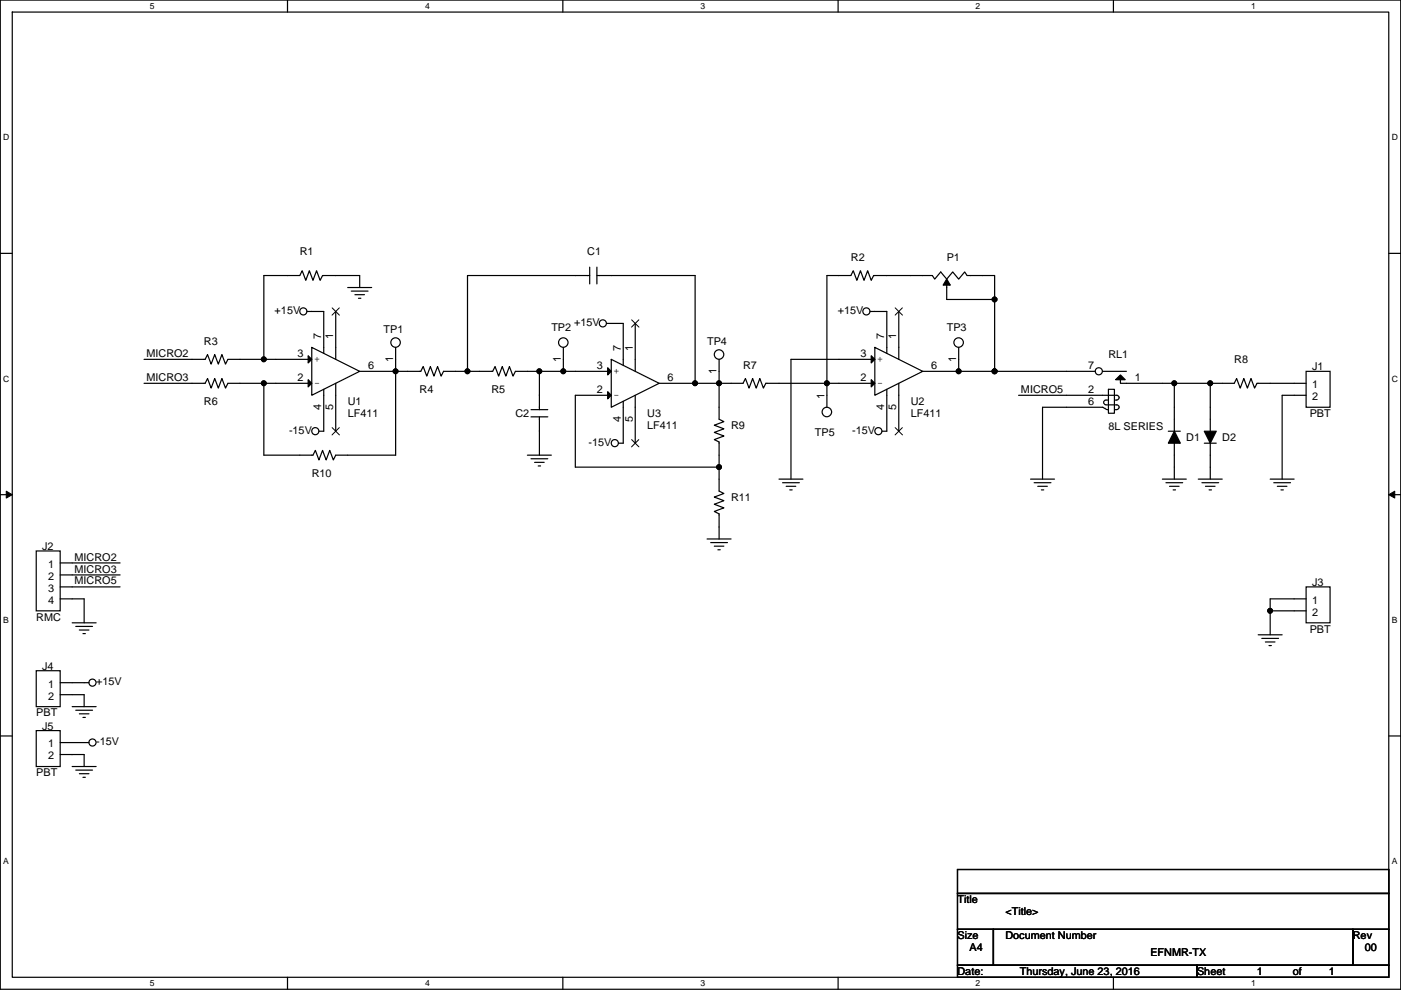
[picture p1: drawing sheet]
<svg xmlns="http://www.w3.org/2000/svg" width="297mm" height="210mm" viewBox="0 0 297 210" stroke-linecap="round" stroke-linejoin="round" font-family="sans-serif">
<path d="M.1 0h296.9v209.8h-296.9zM2.6 2.6h291.8v204.7h-291.8z" fill="none" stroke="#000" stroke-width=".25"/>
<g fill="#fff">
<path d="M31.8 .3h1v2h-1z"/>
<path d="M31.8 207.5h1v2.1h-1z"/>
</g>
<path d="M61 0v2.6M61 207.3v2.5" fill="none" stroke="#000" stroke-width=".25"/>
<g fill="#fff">
<path d="M90.1 .3h1v2h-1z"/>
<path d="M90.1 207.5h1v2.1h-1z"/>
</g>
<path d="M119.3 0v2.6M119.3 207.3v2.5" fill="none" stroke="#000" stroke-width=".25"/>
<g fill="#fff">
<path d="M148.5 .3h1v2h-1z"/>
<path d="M148.5 207.5h1v2.1h-1z"/>
</g>
<path d="M177.7 0v2.6M177.7 207.3v2.5" fill="none" stroke="#000" stroke-width=".25"/>
<g fill="#fff">
<path d="M206.9 .3h1v2h-1z"/>
<path d="M206.9 207.5h1v2.1h-1z"/>
</g>
<path d="M236.1 0v2.6M236.1 207.3v2.5" fill="none" stroke="#000" stroke-width=".25"/>
<g fill="#fff">
<path d="M265.2 .3h1v2h-1z"/>
<path d="M265.2 207.5h1v2.1h-1z"/>
<path d="M.7 28.2h1.3v2h-1.3z"/>
<path d="M295.1 28.2h1.3v2h-1.3z"/>
<path d="M.7 79.3h1.3v2.1h-1.3z"/>
<path d="M295.1 79.3h1.3v2.1h-1.3z"/>
</g>
<path d="M.1 53.7h2.5M294.4 53.7h2.6" fill="none" stroke="#000" stroke-width=".25"/>
<g fill="#fff">
<path d="M.7 130.5h1.2v2h-1.2z"/>
<path d="M295.1 130.5h1.2v2h-1.2z"/>
</g>
<path d="M.1 104.9h2.5M294.4 104.9h2.6" fill="none" stroke="#000" stroke-width=".25"/>
<path d="M1.3 104.2l1.3 .7-1.3 .7zM294.4 104.9l1.3-.7v1.4z" fill="#000" stroke="#000" stroke-width=".21"/>
<g fill="#fff">
<path d="M.7 181.7h1.2v2h-1.2z"/>
<path d="M295.1 181.7h1.2v2h-1.2z"/>
</g>
<g fill="none" stroke="#000" stroke-width=".25">
<path d="M125 58.4h-25.9v20.4M125 56.7v3.5M126.6 56.7v3.5M126.6 58.4h20.8v22.9M30.5 76.2h10.2M50.9 76.2h5M55.9 76.2h10.2M65.1 66.1h3.5v8.9M66.1 73.7l10.2 5.1-10.2 5zM71.2 66.1v10.1M73.7 61h5.1M74.5 61.7h3.5"/>
<path d="M75.2 62.5h2.1M76 63.3h.5M76.3 61v-2.6h-7.9l-.5 1.1-.8-2.1-.7 2.1-.8-2.1-.8 2.1-.7-2.1-.5 1h-7.7v17.8M76.3 78.8h7.6M83.9 78.8v17.7h-12.7l-.5 1.1-.8-2.1-.8 2.1-.7-2.1-.8 2.1-.7-2.1-.5 1h-10.5v-15.2M83.9 73.7v5.1M114.4 78.8h5M114.4 78.8h-5.1l-.5 1-.8-2.1-.8 2.1-.7-2.1-.8 2.1-.7-2.1-.5 1.1h-10.5l-.5 1-.7-2.1-.8 2.1-.8-2.1-.7 2.1-.8-2.1-.5 1.1h-5.3M114.4 78.8v8.1M119.4 73.7v5.1M128.6 68.6h3.5v8.9M129.6 76.2l10.2 5.1-10.2 5.1z"/>
<path d="M129.6 78.8h-10.2M134.7 68.6v10.2M152.5 76.2v10.2M177.9 76.2h-10.2v25.4M188 66.1h-3.5M200.7 60.5v3h10.2M203.3 76.2v2.6h7.6M210.9 63.5v-5.1h-5.9l-.5-.7-1.2 1.5-1.3-1.5-1.3 1.5-1.3-1.5-1.2 1.5-.5-.8h-12.5l-.5 1.1-.7-2.1-.8 2.1-.8-2.1-.7 2.1-.8-2.1-.5 1h-5.1v22.9M210.9 63.5v15.3M210.9 78.8h15.2M233.7 78.8h5.1M276.9 78.8h5.1v7.6h-5.1z"/>
<path d="M30.5 81.3h13l.5-1 .8 2 .7-2 .8 2 .7-2 .8 2 .5-1h7.6M55.9 81.3h10.2M68.6 82.6v8.9h-1M71.2 81.3v10.2M111.8 96.5h5.1M112.6 97.3h3.5M112.6 86.9h3.5M112.6 88.4h3.5M113.3 98.1h2.1M114.1 98.8h.5M114.4 88.4v8.1M129.6 83.8h-7.6v15.3h30.5"/>
<path d="M132.1 85.1v8.9h-1M134.7 83.8v10.2M139.8 81.3h7.6M147.4 81.3h10.1l.5-1 .8 2 .8-2 .7 2 .8-2 .8 2 .5-1h12.9M152.5 99.1v5.1l1 .5-2.1 .7 2.1 .8-2.1 .8 2.1 .7-2.1 .8 1.1 .5v5.3M152.5 96.5v2.6M175.3 81.3h2.6M175.3 81.3v5.1M187 91.5h1M216 83.8h10.1M226.1 86.4h-5.1v15.2M233.7 86.4l.5 .3"/>
<path d="M233.7 83.8h3.1a.5 .5 0 0 1 .5 .5 .5 .5 0 0 1-.5 .5l-.5 .1M234.3 86.6l.3 .2 .4 .1M235 82.6h1.3v5.1h-1.3zM235 84.9h-.5a.5 .5 0 0 0-.5 .4 .5 .5 0 0 0 .5 .6h2.3a.5 .5 0 0 1 .5 .5 .5 .5 0 0 1-.5 .5h-.5M237.5 80.5v.8h1.3M246.4 81.3h2.6M249 81.3h7.6M249 81.3v5.1M249 99.1v2.5M256.6 81.3v5.1M256.6 81.3h2.5M256.6 99.1v2.5"/>
<path d="M269.3 81.3h7.6M276.9 83.8h-5.1v17.8M15.3 119.4h10.2M149.9 114.3h5.1M150.7 115.1h3.5M151.4 115.8h2.1M152.2 116.6h.5M165.2 101.6h5M165.9 102.4h3.6M166.7 103.1h2M167.4 103.9h.6M218.5 101.6h5.1"/>
<path d="M219.3 102.4h3.5M220 103.1h2.1M220.8 103.9h.5M246.4 101.6h5.1M247.2 102.4h3.6M248 103.1h2M248.7 103.9h.5M254.1 101.6h5M254.8 102.4h3.6M255.6 103.1h2M256.3 103.9h.6M269.3 101.6h5.1"/>
<path d="M270.1 102.4h3.5M270.8 103.1h2.1M271.6 103.9h.5M15.3 132.1h5.1M15.3 124.5h10.2M15.3 127h2.5v5.1M15.3 121.9h10.2M16.1 132.9h3.5M16.8 133.6h2.1M17.6 134.4h.5M266.8 134.6h5M267.5 135.4h3.6"/>
<path d="M268.3 136.2h2M269 136.9h.6M269.3 129.6v5M269.3 129.6h5.1M274.4 127h-5.1v2.6M.1 156.1h2.5M7.7 142.3h5.1v7.6h-5.1zM12.8 144.8h6.1M12.8 147.3h5v2.6M15.3 157.5h3.6M15.3 149.9h5.1M16.1 150.6h3.5"/>
<path d="M16.8 151.4h2.1M17.6 152.2h.5M294.4 156.1h2.6M15.3 160h2.5v2.6M15.3 162.6h5.1M16.1 163.3h3.5M16.8 164.1h2.1M17.6 164.9h.5M203 184.4h91.4v5.1h-91.4zM203 189.5h91.4v7.6h-91.4zM203 197.1h7.6v7.6h-7.6zM210.6 197.1h76.2v7.6h-76.2z"/>
<path d="M286.8 197.1h7.6v7.6h-7.6zM203 204.7h50.8v2.6h-50.8zM253.8 204.7h40.6v2.6h-40.6z"/>
<circle cx="64.3" cy="66" r=".76"/>
<circle cx="83.9" cy="72.7" r="1.01"/>
<circle cx="119.4" cy="72.7" r="1.01"/>
<circle cx="127.8" cy="68.6" r=".76"/>
<circle cx="152.4" cy="75.2" r="1.01"/>
<circle cx="183.7" cy="66" r=".76"/>
<circle cx="66.8" cy="91.4" r=".76"/>
<circle cx="130.3" cy="94" r=".76"/>
<circle cx="175.3" cy="87.4" r="1.01"/>
<circle cx="186.2" cy="91.4" r=".76"/>
<circle cx="19.6" cy="144.8" r=".76"/>
<circle cx="19.6" cy="157.5" r=".76"/>
</g>
<g fill="#000" stroke="#000" stroke-width=".25">
<path d="M65.3 75.5l.8 .7-.8 .8zM128.8 78l.8 .8-.8 .7zM65.3 80.5l.8 .8-.8 .8zM128.8 83.1l.8 .7-.8 .8z"/>
<path d="M200.7 59.2l.8 1.3h-1.5z" fill-rule="evenodd"/>
<path d="M237.5 79.5l1.1 1h-2.1z" fill-rule="evenodd"/>
<circle cx="55.9" cy="76.2" r=".5"/>
<circle cx="83.9" cy="78.7" r=".5"/>
<circle cx="99.1" cy="78.7" r=".5"/>
<circle cx="114.3" cy="78.7" r=".5"/>
<circle cx="119.4" cy="78.7" r=".5"/>
<circle cx="203.2" cy="78.7" r=".5"/>
<circle cx="210.9" cy="63.5" r=".5"/>
<circle cx="210.9" cy="78.7" r=".5"/>
<circle cx="55.9" cy="81.3" r=".5"/>
<circle cx="147.4" cy="81.3" r=".5"/>
<circle cx="152.4" cy="99.1" r=".5"/>
<circle cx="152.4" cy="81.3" r=".5"/>
<circle cx="175.3" cy="81.3" r=".5"/>
<circle cx="249" cy="81.3" r=".5"/>
<circle cx="256.6" cy="81.3" r=".5"/>
<circle cx="269.3" cy="129.5" r=".5"/>
</g>
<path d="M70.4 65.3l1.6 1.5M71.9 65.3l-1.5 1.5M133.9 67.8l1.6 1.6M135.4 67.8l-1.5 1.6M70.4 90.7l1.6 1.5M71.9 90.7l-1.5 1.5M133.9 93.2l1.6 1.6M135.4 93.2l-1.5 1.6" fill="none" stroke="#000" stroke-width=".21"/>
<circle cx="233" cy="78.7" r=".76" fill="#fff" stroke="#000" stroke-width=".25"/>
<g fill="none" stroke="#000" stroke-width=".25">
<path d="M40.7 76.2h2.8l.5-1 .8 2 .7-2 .8 2 .8-2 .7 2 .5-1h2.6M177.9 76.2h7.6M185.5 73.7l10.1 5.1-10.1 5zM188 66.1v8.9M190.6 66.1v10.1M195.6 78.8h7.7M203.3 73.7v2.5M226.1 78.8h6.1M152.5 86.4v2.5l1 .5-2.1 .8 2.1 .8-2.1 .7 2.1 .8-2.1 .7 1.1 .5v2.8M177.9 81.3h7.6M188 82.6v8.9M190.6 81.3v10.2"/>
<path d="M226.1 86.4h7.6M226.1 83.8h7.6M238.8 81.3h7.6M247.7 91.5h2.5M249 94v5.1M249 86.4v5.1M255.3 94h2.6M256.6 86.4v5.1M256.6 94v5.1M259.1 81.3h2.6l.5-1 .8 2 .7-2 .8 2 .7-2 .8 2 .5-1h2.8M7.7 116.9h5.1v12.7h-5.1zM12.8 119.4h2.5"/>
<path d="M12.8 121.9h2.5M12.8 124.5h2.5M12.8 127h2.5M274.4 127h2.5M274.4 129.6h2.5M276.9 124.5h5.1v7.6h-5.1zM7.7 155h5.1v7.6h-5.1zM12.8 157.5h2.5M12.8 160h2.5"/>
<circle cx="203.2" cy="72.7" r="1.01"/>
</g>
<g fill="#000" stroke="#000" stroke-width=".25">
<path d="M184.7 75.5l.8 .7-.8 .8zM184.7 80.5l.8 .8-.8 .8z"/>
<path d="M249 91.5l1.3 2.5h-2.6z" fill-rule="evenodd"/>
<path d="M255.3 91.5h2.6l-1.3 2.5z" fill-rule="evenodd"/>
<circle cx="55.9" cy="76.2" r=".5"/>
<circle cx="83.9" cy="78.7" r=".5"/>
<circle cx="99.1" cy="78.7" r=".5"/>
<circle cx="114.3" cy="78.7" r=".5"/>
<circle cx="119.4" cy="78.7" r=".5"/>
<circle cx="203.2" cy="78.7" r=".5"/>
<circle cx="210.9" cy="63.5" r=".5"/>
<circle cx="210.9" cy="78.7" r=".5"/>
<circle cx="55.9" cy="81.3" r=".5"/>
<circle cx="147.4" cy="81.3" r=".5"/>
<circle cx="152.4" cy="99.1" r=".5"/>
<circle cx="152.4" cy="81.3" r=".5"/>
<circle cx="175.3" cy="81.3" r=".5"/>
<circle cx="249" cy="81.3" r=".5"/>
<circle cx="256.6" cy="81.3" r=".5"/>
<circle cx="269.3" cy="129.5" r=".5"/>
</g>
<path d="M189.8 65.3l1.5 1.5M191.3 65.3l-1.5 1.5M189.8 90.7l1.5 1.5M191.3 90.7l-1.5 1.5" fill="none" stroke="#000" stroke-width=".21"/>
<g font-size="2.3">
<text x="63.6" y="54.1">R1</text>
<text x="124.5" y="54.1">C1</text>
<text x="180.4" y="55.4">R2</text>
<text x="200.7" y="55.4">P1</text>
<text x="58.2" y="66.6">+15V</text>
<text x="68.1" y="71.9" transform="rotate(-90 68.1 71.9)">7</text>
<text x="70.7" y="71.9" transform="rotate(-90 70.7 71.9)">1</text>
<text x="81.3" y="70.7">TP1</text>
<text x="116.9" y="70.1">TP2</text>
<text x="121.7" y="69.1">+15V</text>
<text x="177.6" y="66.6">+15V</text>
<text x="187.5" y="71.9" transform="rotate(-90 187.5 71.9)">7</text>
<text x="190" y="71.9" transform="rotate(-90 190 71.9)">1</text>
<text x="200.7" y="70.1">TP3</text>
<text x="31" y="75.7">MICRO2</text>
<text x="43.2" y="73.2">R3</text>
<text x="63.1" y="75.7">3</text>
<text x="66.6" y="76.8">+</text>
<text x="83.4" y="76.8" transform="rotate(-90 83.4 76.8)">1</text>
<text x="118.9" y="76.8" transform="rotate(-90 118.9 76.8)">1</text>
<text x="131.6" y="74.4" transform="rotate(-90 131.6 74.4)">7</text>
<text x="134.2" y="74.4" transform="rotate(-90 134.2 74.4)">1</text>
<text x="149.9" y="73.2">TP4</text>
<text x="182.4" y="75.7">3</text>
<text x="186" y="76.8">+</text>
<text x="202.7" y="76.8" transform="rotate(-90 202.7 76.8)">1</text>
<text x="235" y="76">RL1</text>
<text x="261.7" y="77">R8</text>
<text x="31" y="80.8">MICRO3</text>
<text x="63.1" y="80.8">2</text>
<text x="66.6" y="81.9">-</text>
<text x="78" y="78.2">6</text>
<text x="89" y="83.4">R4</text>
<text x="104.2" y="83.4">R5</text>
<text x="126.6" y="78.2">3</text>
<text x="126.6" y="83.3">2</text>
<text x="130.1" y="79.3">+</text>
<text x="141.5" y="80.8">6</text>
<text x="151.9" y="79.3" transform="rotate(-90 151.9 79.3)">1</text>
<text x="157.5" y="78.3">R7</text>
<text x="182.4" y="80.8">2</text>
<text x="186" y="81.9">-</text>
<text x="197.4" y="78.2">6</text>
<text x="216.5" y="83.3">MICRO5</text>
<text x="230.7" y="78.2">7</text>
<text x="230.7" y="83.3">2</text>
<text x="240.6" y="80.8">1</text>
<text x="278.2" y="78.5">J1</text>
<text x="278.2" y="82.3">1</text>
<text x="43.2" y="85.9">R6</text>
<text x="68.1" y="86.9" transform="rotate(-90 68.1 86.9)">4</text>
<text x="70.7" y="86.9" transform="rotate(-90 70.7 86.9)">5</text>
<text x="73.7" y="85.9">U1</text>
<text x="73.7" y="88.4">LF411</text>
<text x="109.3" y="88.4">C2</text>
<text x="130.1" y="84.4">-</text>
<text x="131.6" y="89.5" transform="rotate(-90 131.6 89.5)">4</text>
<text x="134.2" y="89.5" transform="rotate(-90 134.2 89.5)">5</text>
<text x="137.2" y="88.4">U3</text>
<text x="174.8" y="84.6" transform="rotate(-90 174.8 84.6)">1</text>
<text x="187.5" y="86.9" transform="rotate(-90 187.5 86.9)">4</text>
<text x="190" y="86.9" transform="rotate(-90 190 86.9)">5</text>
<text x="193.1" y="85.9">U2</text>
<text x="193.1" y="88.4">LF411</text>
<text x="230.7" y="85.9">6</text>
<text x="277.7" y="88.4">PBT</text>
<text x="278.2" y="84.9">2</text>
<text x="61.3" y="92">-15V</text>
<text x="124.8" y="94.5">-15V</text>
<text x="137.2" y="91">LF411</text>
<text x="155" y="91">R9</text>
<text x="172.8" y="92.5">TP5</text>
<text x="180.7" y="92">-15V</text>
<text x="235" y="91.2">8L SERIES</text>
<text x="251.5" y="93.5">D1</text>
<text x="259.1" y="93.5">D2</text>
<text x="66.1" y="101.1">R10</text>
<text x="155" y="106.2">R11</text>
<text x="9" y="116.6">J2</text>
<text x="15.8" y="118.9">MICRO2</text>
<text x="10.2" y="120.4">1</text>
<text x="10.2" y="123">2</text>
<text x="10.2" y="125.5">3</text>
<text x="15.8" y="121.4">MICRO3</text>
<text x="15.8" y="124">MICRO5</text>
<text x="278.2" y="124.2">J3</text>
<text x="7.7" y="131.6">RMC</text>
<text x="10.2" y="128.1">4</text>
<text x="278.2" y="128.1">1</text>
<text x="278.2" y="130.6">2</text>
<text x="277.7" y="134.2">PBT</text>
<text x="9" y="142">J4</text>
<text x="10.2" y="145.8">1</text>
<text x="10.2" y="148.4">2</text>
<text x="20.4" y="145.3">+15V</text>
<text x="7.7" y="151.9">PBT</text>
<text x="9" y="154.7">J5</text>
<text x="10.2" y="158.5">1</text>
<text x="10.2" y="161.1">2</text>
<text x="20.4" y="158">-15V</text>
<text x="7.7" y="164.6">PBT</text>
<text x="203" y="191.6">Title</text>
<text x="213.2" y="194.1">&lt;Title&gt;</text>
<text x="203" y="199.2">Size</text>
<text x="205.5" y="201.7">A4</text>
<text x="213.2" y="199.2">Document Number</text>
<text x="243.9" y="202.7">EFNMR-TX</text>
<text x="286.8" y="199.2">Rev</text>
<text x="289.4" y="201.7">00</text>
<text x="203" y="206.8">Date:</text>
<text x="216.2" y="206.8">Thursday, June 23, 2016</text>
<text x="253.8" y="206.8">Sheet</text>
<text x="266.5" y="206.8">1</text>
<text x="274.1" y="206.8">of</text>
<text x="281.7" y="206.8">1</text>
</g>
<g font-size="1.8">
<text x="31.8" y="1.9">5</text>
<text x="90.1" y="1.9">4</text>
<text x="148.5" y="1.9">3</text>
<text x="206.9" y="1.9">2</text>
<text x="265.2" y="1.9">1</text>
<text x=".7" y="29.8">D</text>
<text x="295.1" y="29.8">D</text>
<text x=".7" y="81">C</text>
<text x="295.1" y="81">C</text>
<text x=".7" y="132.1">B</text>
<text x="295.1" y="132.1">B</text>
<text x=".7" y="183.3">A</text>
<text x="295.1" y="183.3">A</text>
<text x="31.8" y="209.2">5</text>
<text x="90.1" y="209.2">4</text>
<text x="148.5" y="209.2">3</text>
<text x="206.9" y="209.2">2</text>
<text x="265.2" y="209.2">1</text>
</g>
</svg>
